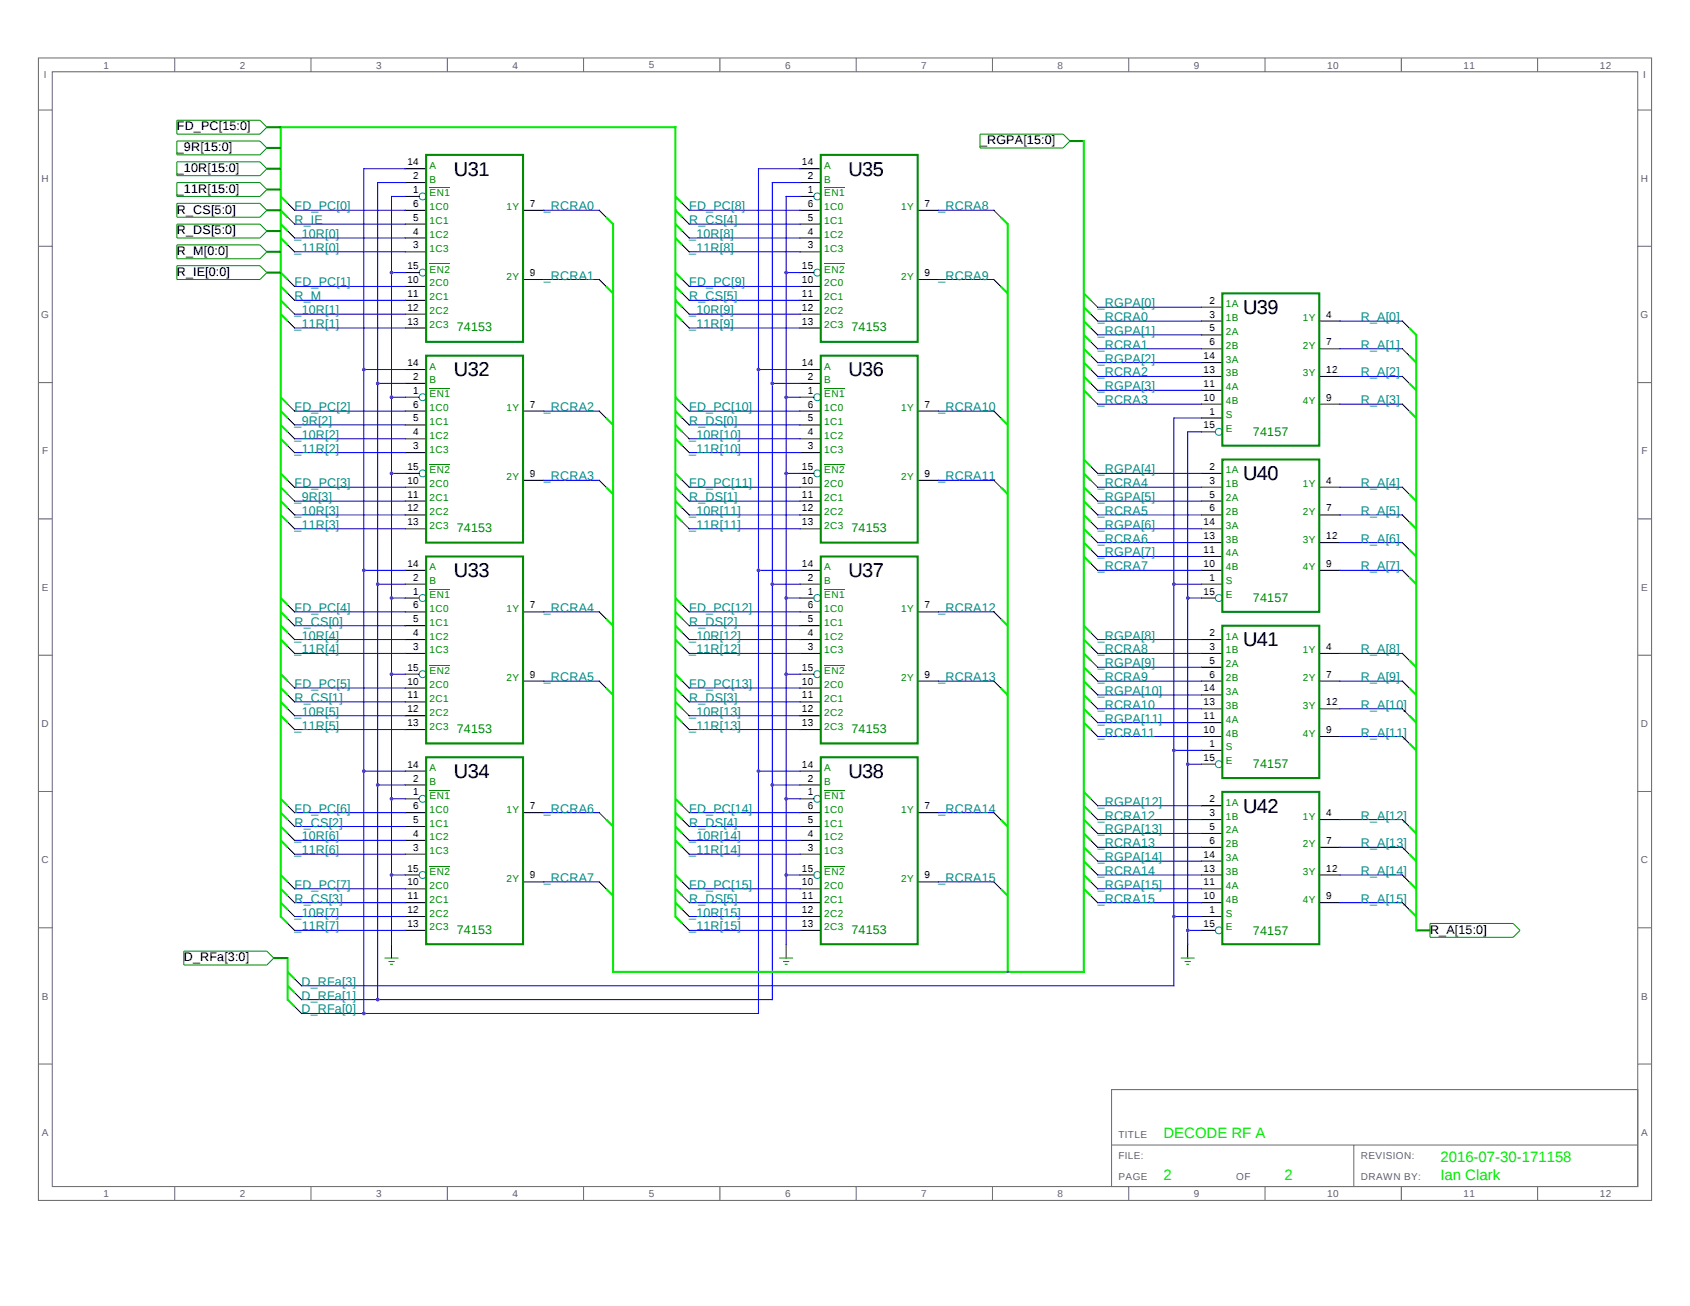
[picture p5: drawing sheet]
<svg xmlns="http://www.w3.org/2000/svg" width="279mm" height="216mm" viewBox="0 0 279 216" stroke-linecap="round" stroke-linejoin="round" font-family="sans-serif">
<g fill="none" stroke="#666" stroke-width=".17">
<path d="M6.3 9.6h266.7v188.8h-266.7zM6.3 18.2h2.3M8.6 11.9h262.2v184.3h-262.2zM28.9 9.6v2.3M51.4 9.6v2.3M74 9.6v2.3M96.5 9.6v2.3M119 9.6v2.3M141.5 9.6v2.3M164.1 9.6v2.3M186.6 9.6v2.3M209.1 9.6v2.3"/>
<path d="M231.7 9.6v2.3M254.2 9.6v2.3M270.8 18.2h2.2M6.3 40.7h2.3M270.8 40.7h2.2M6.3 63.3h2.3M270.8 63.3h2.2M6.3 85.8h2.3M270.8 85.8h2.2M6.3 108.3h2.3M270.8 108.3h2.2M6.3 130.8h2.3"/>
<path d="M270.8 130.8h2.2M6.3 153.4h2.3M270.8 153.4h2.2M6.3 175.9h2.3M270.8 175.9h2.2M28.9 196.2v2.2M51.4 196.2v2.2M74 196.2v2.2M96.5 196.2v2.2M119 196.2v2.2M141.5 196.2v2.2M164.1 196.2v2.2"/>
<path d="M183.8 180.1h87v16.1h-87zM183.8 189.3h87M186.6 196.2v2.2M209.1 196.2v2.2M223.8 189.3v6.9M231.7 196.2v2.2M254.2 196.2v2.2"/>
</g>
<g fill="none" stroke="#008b8b" stroke-width=".17">
<circle cx="69.9" cy="32.5" r=".58"/>
<circle cx="135.1" cy="32.5" r=".58"/>
<circle cx="69.9" cy="45.1" r=".58"/>
<circle cx="135.1" cy="45.1" r=".58"/>
<circle cx="69.9" cy="65.7" r=".58"/>
<circle cx="69.9" cy="78.3" r=".58"/>
<circle cx="135.1" cy="65.7" r=".58"/>
<circle cx="135.1" cy="78.3" r=".58"/>
<circle cx="201.5" cy="71.4" r=".58"/>
<circle cx="69.9" cy="98.9" r=".58"/>
<circle cx="135.1" cy="98.9" r=".58"/>
<circle cx="201.5" cy="98.9" r=".58"/>
<circle cx="69.9" cy="111.5" r=".58"/>
<circle cx="135.1" cy="111.5" r=".58"/>
<circle cx="69.9" cy="132.1" r=".58"/>
<circle cx="135.1" cy="132.1" r=".58"/>
<circle cx="201.5" cy="126.3" r=".58"/>
<circle cx="69.9" cy="144.7" r=".58"/>
<circle cx="135.1" cy="144.7" r=".58"/>
<circle cx="201.5" cy="153.8" r=".58"/>
</g>
<g fill="none" stroke="#000" stroke-width=".17">
<path d="M47.6 38.2l1.1 1.1M47.6 35.9l1.1 1.2M47.6 33.6l1.1 1.2M67 32.5h2.3M67 30.2h3.4M67 39.3h3.4M67 37.1h3.4M67 34.8h3.4M67 27.9h3.4M86.5 34.8h3.4M99.1 34.8l1.1 1.1M112.8 38.2l1.1 1.1"/>
<path d="M112.8 35.9l1.1 1.2M112.8 33.6l1.1 1.2M132.3 32.5h2.2M132.3 30.2h3.4M132.3 39.3h3.4M132.3 37.1h3.4M132.3 34.8h3.4M132.3 27.9h3.4M151.7 34.8h3.5M164.3 34.8l1.2 1.1M47.6 53.1l1.1 1.1M47.6 50.8l1.1 1.1"/>
<path d="M47.6 48.5l1.1 1.1M47.6 46.2l1.1 1.2M47.6 40.5l1.1 1.1M67 41.6h3.4M67 45.1h2.3M67 54.2h3.4M67 51.9h3.4M67 49.6h3.4M67 47.4h3.4M86.5 46.2h3.4M99.1 46.2l1.1 1.2M112.8 53.1l1.1 1.1"/>
<path d="M112.8 50.8l1.1 1.1M112.8 48.5l1.1 1.1M112.8 46.2l1.1 1.2M112.8 40.5l1.1 1.1M132.3 41.6h3.4M132.3 45.1h2.2M132.3 54.2h3.4M132.3 51.9h3.4M132.3 49.6h3.4M132.3 47.4h3.4M151.7 46.2h3.5M164.3 46.2l1.2 1.2"/>
<path d="M180.3 58.8l1.2 1.1M180.3 56.5l1.2 1.2M180.3 54.2l1.2 1.2M180.3 51.9l1.2 1.2M180.3 49.6l1.2 1.2M198.6 50.8h3.5M198.6 53.1h3.5M198.6 55.4h3.5M198.6 57.7h3.5M198.6 59.9h3.5M218.1 53.1h3.4M218.1 57.7h3.4"/>
<path d="M231.8 53.1l1.2 1.1M231.8 57.7l1.2 1.1M47.6 73.7l1.1 1.1M47.6 71.4l1.1 1.1M47.6 69.1l1.1 1.1M47.6 66.8l1.1 1.2M47.6 79.4l1.1 1.1M67 65.7h2.3M67 63.4h3.4M67 74.8h3.4M67 72.5h3.4M67 70.2h3.4"/>
<path d="M67 68h3.4M67 78.3h2.3M67 61.1h3.4M86.5 68h3.4M86.5 79.4h3.4M99.1 68l1.1 1.1M99.1 79.4l1.1 1.1M112.8 73.7l1.1 1.1M112.8 71.4l1.1 1.1M112.8 69.1l1.1 1.1M112.8 66.8l1.1 1.2M112.8 79.4l1.1 1.1"/>
<path d="M132.3 65.7h2.2M132.3 63.4h3.4M132.3 74.8h3.4M132.3 72.5h3.4M132.3 70.2h3.4M132.3 68h3.4M132.3 78.3h2.2M132.3 61.1h3.4M151.7 68h3.5M151.7 79.4h3.5M164.3 68l1.2 1.1M164.3 79.4l1.2 1.1"/>
<path d="M180.3 79.4l1.2 1.1M180.3 77.1l1.2 1.2M180.3 65.7l1.2 1.1M180.3 63.4l1.2 1.1M180.3 61.1l1.2 1.1M198.6 78.3h3.5M198.6 62.2h3.5M198.6 64.5h3.5M198.6 66.8h3.5M198.6 69.1h3.5M198.6 71.4h2.3M218.1 62.2h3.4"/>
<path d="M218.1 66.8h3.4M231.8 62.2l1.2 1.2M231.8 66.8l1.2 1.2M47.6 86.3l1.1 1.1M47.6 84l1.1 1.1M47.6 81.7l1.1 1.1M67 87.4h3.4M67 85.1h3.4M67 82.8h3.4M67 80.5h3.4M67 98.9h2.3M67 96.6h3.4"/>
<path d="M67 94.3h3.4M112.8 81.7l1.1 1.1M112.8 86.3l1.1 1.1M112.8 84l1.1 1.1M132.3 87.4h3.4M132.3 85.1h3.4M132.3 82.8h3.4M132.3 80.5h3.4M132.3 98.9h2.2M132.3 96.6h3.4M132.3 94.3h3.4M180.3 93.1l1.2 1.2"/>
<path d="M180.3 90.8l1.2 1.2M180.3 88.6l1.2 1.1M180.3 86.3l1.2 1.1M180.3 84l1.2 1.1M180.3 81.7l1.2 1.1M198.6 87.4h3.5M198.6 85.1h3.5M198.6 82.8h3.5M198.6 80.5h3.5M198.6 98.9h2.3M198.6 96.6h3.5M198.6 94.3h3.5"/>
<path d="M198.6 89.7h3.5M198.6 92h3.5M218.1 85.1h3.4M218.1 80.5h3.4M218.1 94.3h3.4M218.1 89.7h3.4M231.8 80.5l1.2 1.2M231.8 85.1l1.2 1.2M231.8 89.7l1.2 1.1M231.8 94.3l1.2 1.1M47.6 106.9l1.1 1.1M47.6 104.6l1.1 1.1"/>
<path d="M47.6 102.3l1.1 1.1M47.6 100l1.1 1.2M47.6 119.5l1.1 1.1M47.6 117.2l1.1 1.1M47.6 114.9l1.1 1.1M47.6 112.6l1.1 1.1M67 108h3.4M67 105.7h3.4M67 103.4h3.4M67 101.2h3.4M67 111.5h2.3M67 118.3h3.4"/>
<path d="M67 116h3.4M67 113.7h3.4M86.5 101.2h3.4M86.5 112.6h3.4M99.1 101.2l1.1 1.1M99.1 112.6l1.1 1.1M112.8 114.9l1.1 1.1M112.8 106.9l1.1 1.1M112.8 104.6l1.1 1.1M112.8 102.3l1.1 1.1M112.8 100l1.1 1.2M112.8 119.5l1.1 1.1"/>
<path d="M112.8 117.2l1.1 1.1M112.8 112.6l1.1 1.1M132.3 108h3.4M132.3 105.7h3.4M132.3 103.4h3.4M132.3 101.2h3.4M132.3 111.5h2.2M132.3 118.3h3.4M132.3 116h3.4M132.3 113.7h3.4M151.7 101.2h3.5M151.7 112.6h3.5"/>
<path d="M164.3 101.2l1.2 1.1M164.3 112.6l1.2 1.1M180.3 118.3l1.2 1.2M180.3 116l1.2 1.2M180.3 113.7l1.2 1.2M180.3 111.5l1.2 1.1M180.3 109.2l1.2 1.1M180.3 106.9l1.2 1.1M180.3 104.6l1.2 1.1M198.6 108h3.5M198.6 105.7h3.5M198.6 112.6h3.5"/>
<path d="M198.6 110.3h3.5M198.6 114.9h3.5M198.6 117.2h3.5M198.6 119.5h3.5M218.1 108h3.4M218.1 112.6h3.4M218.1 117.2h3.4M231.8 108l1.2 1.2M231.8 112.6l1.2 1.1M231.8 117.2l1.2 1.1M47.6 137.8l1.1 1.1M47.6 135.5l1.1 1.1"/>
<path d="M47.6 133.2l1.1 1.1M67 120.6h3.4M67 132.1h2.3M67 129.8h3.4M67 138.9h3.4M67 136.6h3.4M67 134.3h3.4M67 127.5h3.4M86.5 134.3h3.4M99.1 134.3l1.1 1.2M112.8 137.8l1.1 1.1M112.8 135.5l1.1 1.1"/>
<path d="M112.8 133.2l1.1 1.1M132.3 120.6h3.4M132.3 132.1h2.2M132.3 129.8h3.4M132.3 138.9h3.4M132.3 136.6h3.4M132.3 134.3h3.4M132.3 127.5h3.4M151.7 134.3h3.5M164.3 134.3l1.2 1.2M180.3 138.9l1.2 1.2M180.3 136.6l1.2 1.2"/>
<path d="M180.3 134.3l1.2 1.2M180.3 132.1l1.2 1.1M180.3 120.6l1.2 1.2M198.6 121.8h3.5M198.6 124h3.5M198.6 126.3h2.3M198.6 133.2h3.5M198.6 135.5h3.5M198.6 137.8h3.5M218.1 121.8h3.4M218.1 135.5h3.4M231.8 121.8l1.2 1.1"/>
<path d="M231.8 135.5l1.2 1.1M47.6 140.1l1.1 1.1M47.6 152.7l1.1 1.1M47.6 150.4l1.1 1.1M47.6 148.1l1.1 1.1M47.6 145.8l1.1 1.1M64.7 156.1v2.3M67 141.2h3.4M67 144.6h2.3M67 153.8h3.4M67 151.5h3.4M67 149.2h3.4"/>
<path d="M67 146.9h3.4M86.5 145.8h3.4M99.1 145.8l1.1 1.1M112.8 140.1l1.1 1.1M112.8 152.7l1.1 1.1M112.8 150.4l1.1 1.1M112.8 148.1l1.1 1.1M112.8 145.8l1.1 1.1M130 156.1v2.3M132.3 141.2h3.4M132.3 144.6h2.2M132.3 153.8h3.4"/>
<path d="M132.3 151.5h3.4M132.3 149.2h3.4M132.3 146.9h3.4M151.7 145.8h3.5M164.3 145.8l1.2 1.1M180.3 148.1l1.2 1.1M180.3 145.8l1.2 1.1M180.3 143.5l1.2 1.1M180.3 141.2l1.2 1.2M196.4 156.1v2.3M198.6 144.6h3.5M198.6 153.8h2.3"/>
<path d="M198.6 151.5h3.5M198.6 149.2h3.5M198.6 146.9h3.5M198.6 140.1h3.5M198.6 142.4h3.5M218.1 144.6h3.4M218.1 149.2h3.4M218.1 140.1h3.4M231.8 140.1l1.2 1.1M231.8 144.6l1.2 1.2M231.8 149.2l1.2 1.2M48.7 166.4l1.1 1.1"/>
<path d="M48.7 164.1l1.1 1.2M48.7 161.8l1.1 1.2"/>
</g>
<g fill="none" stroke="#008b00" stroke-width=".17">
<path d="M29.2 19.9h13.8l1.1 1.1-1.1 1.2h-13.8zM29.2 23.3h13.8l1.1 1.2-1.1 1.1h-13.8zM29.2 26.8h13.8l1.1 1.1-1.1 1.1h-13.8zM29.2 30.2h13.8l1.1 1.1-1.1 1.2h-13.8zM29.2 33.6h13.8l1.1 1.2-1.1 1.1h-13.8zM29.2 37.1h13.8l1.1 1.1-1.1 1.1h-13.8zM71 31h3.5M136.3 31h3.4M162 22.2h13.8l1.1 1.1-1.1 1.2h-13.8zM29.2 40.5h13.8l1.1 1.1-1.1 1.2h-13.8zM29.2 43.9h13.8l1.1 1.2-1.1 1.1h-13.8zM71 43.6h3.5"/>
<path d="M136.3 43.6h3.4M71 64.2h3.5M71 76.8h3.5M136.3 64.2h3.4M136.3 76.8h3.4M71 97.4h3.5M136.3 97.4h3.4M71 110h3.5M136.3 110h3.4M71 130.6h3.5M136.3 130.6h3.4M30.4 157.2h13.7l1.2 1.2-1.2 1.1h-13.7z"/>
<path d="M63.6 158.4h2.3M64.2 159h1M64.5 159.4h.5M71 143.2h3.5M128.8 158.4h2.3M129.5 159h1M129.7 159.4h.5M136.3 143.2h3.4M195.2 158.4h2.3M195.8 159h1.1M196.1 159.4h.5M236.4 152.7h13.8l1.1 1.1-1.1 1.1h-13.8z"/>
</g>
<g fill="none" stroke="#008b00" stroke-width=".34">
<path d="M44.1 21h2.3M44.1 24.5h2.3M44.1 27.9h2.3M44.1 31.3h2.3M44.1 34.8h2.3M44.1 38.2h2.3M70.4 25.6h16.1v30.9h-16.1zM135.7 25.6h16v30.9h-16zM176.9 23.3h2.3M44.1 41.6h2.3M44.1 45.1h2.3M70.4 58.8h16.1v30.9h-16.1z"/>
<path d="M135.7 58.8h16v30.9h-16zM202.1 48.5h16v25.2h-16zM202.1 76h16v25.2h-16zM70.4 92h16.1v30.9h-16.1zM135.7 92h16v30.9h-16zM202.1 103.4h16v25.2h-16zM70.4 125.2h16.1v30.9h-16.1zM135.7 125.2h16v30.9h-16zM202.1 130.9h16v25.2h-16zM45.3 158.4h2.3M234.1 153.8h2.3"/>
</g>
<g fill="none" stroke="#00f" stroke-width=".17">
<path d="M48.7 39.3h18.3M48.7 37.1h18.3M48.7 34.8h18.3M67 32.5h-2.3v123.6M67 30.2h-4.6v135.1M67 27.9h-6.9v139.6M89.9 34.8h9.2M113.9 39.3h18.4M113.9 37.1h18.4M113.9 34.8h18.4M132.3 32.5h-2.3v123.6M132.3 30.2h-4.6v135.1h-77.9"/>
<path d="M132.3 27.9h-6.9v139.6h-75.6M155.2 34.8h9.1M48.7 54.2h18.3M48.7 51.9h18.3M48.7 49.6h18.3M48.7 47.4h18.3M48.7 41.6h18.3M64.7 45.1h2.3M89.9 46.2h9.2M113.9 54.2h18.4M113.9 51.9h18.4M113.9 49.6h18.4"/>
<path d="M113.9 47.4h18.4M113.9 41.6h18.4M130 45.1h2.3M155.2 46.2h9.1M181.5 59.9h17.1M181.5 57.7h17.1M181.5 55.4h17.1M181.5 53.1h17.1M181.5 50.8h17.1M221.5 57.7h10.3M221.5 53.1h10.3M48.7 74.8h18.3"/>
<path d="M48.7 72.5h18.3M48.7 70.2h18.3M48.7 68h18.3M60.1 61.1h6.9M62.4 63.4h4.6M64.7 78.3h2.3M64.7 65.7h2.3M89.9 68h9.2M89.9 79.4h9.2M113.9 74.8h18.4M113.9 72.5h18.4M113.9 70.2h18.4"/>
<path d="M113.9 68h18.4M125.4 61.1h6.9M127.7 63.4h4.6M130 78.3h2.3M130 65.7h2.3M155.2 68h9.1M155.2 79.4h9.1M181.5 78.3h17.1M181.5 66.8h17.1M181.5 64.5h17.1M181.5 62.2h17.1M198.6 71.4h-2.2v84.7"/>
<path d="M198.6 69.1h-4.5v93.9h-144.3M221.5 66.8h10.3M221.5 62.2h10.3M48.7 87.4h18.3M48.7 85.1h18.3M48.7 82.8h18.3M48.7 80.5h18.3M60.1 94.3h6.9M62.4 96.6h4.6M64.7 98.9h2.3M113.9 87.4h18.4M113.9 85.1h18.4"/>
<path d="M113.9 82.8h18.4M113.9 80.5h18.4M125.4 94.3h6.9M127.7 96.6h4.6M130 98.9h2.3M181.5 94.3h17.1M181.5 87.4h17.1M181.5 85.1h17.1M181.5 82.8h17.1M181.5 80.5h17.1M181.5 92h17.1M181.5 89.7h17.1"/>
<path d="M194.1 96.6h4.5M196.4 98.9h2.2M221.5 94.3h10.3M221.5 85.1h10.3M221.5 80.5h10.3M221.5 89.7h10.3M48.7 108h18.3M48.7 105.7h18.3M48.7 103.4h18.3M48.7 101.2h18.3M48.7 118.3h18.3M48.7 116h18.3"/>
<path d="M48.7 113.7h18.3M64.7 111.5h2.3M89.9 101.2h9.2M89.9 112.6h9.2M113.9 108h18.4M113.9 105.7h18.4M113.9 103.4h18.4M113.9 101.2h18.4M113.9 118.3h18.4M113.9 116h18.4M113.9 113.7h18.4M130 111.5h2.3"/>
<path d="M155.2 101.2h9.1M155.2 112.6h9.1M181.5 108h17.1M181.5 105.7h17.1M181.5 112.6h17.1M181.5 119.5h17.1M181.5 117.2h17.1M181.5 114.9h17.1M181.5 110.3h17.1M221.5 108h10.3M221.5 112.6h10.3M221.5 117.2h10.3"/>
<path d="M48.7 120.6h18.3M48.7 138.9h18.3M48.7 136.6h18.3M48.7 134.3h18.3M60.1 127.5h6.9M62.4 129.8h4.6M64.7 132.1h2.3M89.9 134.3h9.2M113.9 120.6h18.4M113.9 138.9h18.4M113.9 136.6h18.4M113.9 134.3h18.4"/>
<path d="M125.4 127.5h6.9M127.7 129.8h4.6M130 132.1h2.3M155.2 134.3h9.1M181.5 137.8h17.1M181.5 135.5h17.1M181.5 133.2h17.1M181.5 121.8h17.1M194.1 124h4.5M196.4 126.3h2.2M221.5 135.5h10.3M221.5 121.8h10.3"/>
<path d="M48.7 141.2h18.3M48.7 153.8h18.3M48.7 151.5h18.3M48.7 149.2h18.3M48.7 146.9h18.3M64.7 144.6h2.3M89.9 145.8h9.2M113.9 141.2h18.4M113.9 153.8h18.4M113.9 151.5h18.4M113.9 149.2h18.4M113.9 146.9h18.4"/>
<path d="M130 144.6h2.3M155.2 145.8h9.1M181.5 144.6h17.1M181.5 149.2h17.1M181.5 146.9h17.1M181.5 142.4h17.1M181.5 140.1h17.1M194.1 151.5h4.5M196.4 153.8h2.2M221.5 144.6h10.3M221.5 149.2h10.3M221.5 140.1h10.3"/>
</g>
<g fill="none" stroke="#0e0" stroke-width=".34">
<path d="M46.4 39.3l1.2 1.2M46.4 37.1l1.2 1.1M46.4 34.8l1.2 1.1M46.4 32.5l1.2 1.1M111.7 39.3l1.1 1.2M111.7 37.1l1.1 1.1M111.7 34.8l1.1 1.1M111.7 32.5l1.1 1.1M165.5 35.9l1.1 1.2v123.6M179.2 23.3v137.4h-77.8v-123.6l-1.2-1.2M46.4 51.9l1.2 1.2M46.4 49.6l1.2 1.2"/>
<path d="M46.4 47.4l1.2 1.1M46.4 45.1l1.2 1.1M100.2 47.4l1.2 1.1M111.7 51.9l1.1 1.2M111.7 49.6l1.1 1.2M111.7 47.4l1.1 1.1M111.7 45.1l1.1 1.1M165.5 47.4l1.1 1.1M179.2 59.9l1.1 1.2M179.2 57.7l1.1 1.1M179.2 55.4l1.1 1.1M179.2 53.1l1.1 1.1"/>
<path d="M179.2 50.8l1.1 1.1M179.2 48.5l1.1 1.1M233 54.2l1.1 1.2v98.4M233 58.8l1.1 1.1M46.4 72.5l1.2 1.2M46.4 70.2l1.2 1.2M46.4 68l1.2 1.1M46.4 65.7l1.2 1.1M46.4 78.3l1.2 1.1M100.2 69.1l1.2 1.1M111.7 72.5l1.1 1.2M111.7 70.2l1.1 1.2"/>
<path d="M111.7 68l1.1 1.1M111.7 65.7l1.1 1.1M111.7 78.3l1.1 1.1M165.5 69.1l1.1 1.1M179.2 78.3l1.1 1.1M179.2 76l1.1 1.1M179.2 64.5l1.1 1.2M179.2 62.2l1.1 1.2M233 63.4l1.1 1.1M233 68l1.1 1.1M46.4 85.1l1.2 1.2M46.4 82.8l1.2 1.2"/>
<path d="M46.4 80.5l1.2 1.2M46.4 98.9l1.2 1.1M100.2 80.5l1.2 1.2M111.7 85.1l1.1 1.2M111.7 82.8l1.1 1.2M111.7 80.5l1.1 1.2M111.7 98.9l1.1 1.1M165.5 80.5l1.1 1.2M179.2 92l1.1 1.1M179.2 89.7l1.1 1.1M179.2 87.4l1.1 1.2M179.2 85.1l1.1 1.2"/>
<path d="M179.2 82.8l1.1 1.2M179.2 80.5l1.1 1.2M233 81.7l1.1 1.1M233 86.3l1.1 1.1M233 90.8l1.1 1.2M233 95.4l1.1 1.2M46.4 105.7l1.2 1.2M46.4 103.4l1.2 1.2M46.4 101.2l1.2 1.1M46.4 118.3l1.2 1.2M46.4 116l1.2 1.2M46.4 113.7l1.2 1.2"/>
<path d="M46.4 111.5l1.2 1.1M100.2 102.3l1.2 1.1M100.2 113.7l1.2 1.2M111.7 105.7l1.1 1.2M111.7 103.4l1.1 1.2M111.7 101.2l1.1 1.1M111.7 118.3l1.1 1.2M111.7 116l1.1 1.2M111.7 113.7l1.1 1.2M111.7 111.5l1.1 1.1M165.5 102.3l1.1 1.1M165.5 113.7l1.1 1.2"/>
<path d="M179.2 119.5l1.1 1.1M179.2 117.2l1.1 1.1M179.2 114.9l1.1 1.1M179.2 112.6l1.1 1.1M179.2 110.3l1.1 1.2M179.2 108l1.1 1.2M179.2 105.7l1.1 1.2M179.2 103.4l1.1 1.2M233 109.2l1.1 1.1M233 113.7l1.1 1.2M233 118.3l1.1 1.2M46.4 138.9l1.2 1.2"/>
<path d="M46.4 136.6l1.2 1.2M46.4 134.3l1.2 1.2M46.4 132.1l1.2 1.1M100.2 135.5l1.2 1.1M111.7 138.9l1.1 1.2M111.7 136.6l1.1 1.2M111.7 134.3l1.1 1.2M111.7 132.1l1.1 1.1M165.5 135.5l1.1 1.1M179.2 137.8l1.1 1.1M179.2 135.5l1.1 1.1M179.2 133.2l1.1 1.1"/>
<path d="M179.2 130.9l1.1 1.2M233 122.9l1.1 1.1M233 136.6l1.1 1.2M46.4 149.2l1.2 1.2M46.4 146.9l1.2 1.2M46.4 144.6l1.2 1.2M47.6 152.7l-1.2-1.2v-130.5h65.3v130.5l1.1 1.2M47.6 158.4v6.9l1.1 1.1M100.2 146.9l1.2 1.2M111.7 149.2l1.1 1.2M111.7 146.9l1.1 1.2M111.7 144.6l1.1 1.2"/>
<path d="M165.5 146.9l1.1 1.2M179.2 146.9l1.1 1.2M179.2 144.6l1.1 1.2M179.2 142.4l1.1 1.1M179.2 140.1l1.1 1.1M233 141.2l1.1 1.2M233 145.8l1.1 1.1M233 150.4l1.1 1.1M47.6 163l1.1 1.1M47.6 160.7l1.1 1.1"/>
</g>
<g fill="#a020f0">
<path d="M64.5 144.4h.4l.1 .2-.1 .3h-.4l-.1-.3z"/>
<path d="M64.5 131.8h.4l.1 .3-.1 .2h-.4l-.1-.2z"/>
<path d="M64.5 111.2h.4l.1 .3-.1 .2h-.4l-.1-.2z"/>
<path d="M64.5 98.6h.4l.1 .3-.1 .2h-.4l-.1-.2z"/>
<path d="M64.5 78h.4l.1 .3-.1 .2h-.4l-.1-.2z"/>
<path d="M64.5 65.5h.4l.1 .2-.1 .2h-.4l-.1-.2z"/>
<path d="M64.5 44.8h.4l.1 .3-.1 .2h-.4l-.1-.2z"/>
<path d="M62.2 129.6h.4l.1 .2-.1 .2h-.4v-.2z"/>
<path d="M62.2 96.4h.4l.1 .2-.1 .2h-.4v-.2z"/>
<path d="M62.2 63.2h.4l.1 .2-.1 .2h-.4v-.2z"/>
<path d="M62.2 165h.4l.1 .3-.1 .2h-.4v-.2z"/>
<path d="M60 127.3h.3l.1 .2-.1 .2h-.3l-.1-.2z"/>
<path d="M60 94.1h.3l.1 .2-.1 .2h-.3l-.1-.2z"/>
<path d="M60 60.9h.3l.1 .2-.1 .2h-.3l-.1-.2z"/>
<path d="M60 167.3h.3l.1 .2-.1 .3h-.3l-.1-.3z"/>
<path d="M129.8 144.4h.4l.1 .2-.1 .3h-.4l-.1-.3z"/>
<path d="M129.8 131.8h.4l.1 .3-.1 .2h-.4l-.1-.2z"/>
<path d="M129.8 111.2h.4l.1 .3-.1 .2h-.4l-.1-.2z"/>
<path d="M129.8 98.6h.4l.1 .3-.1 .2h-.4l-.1-.2z"/>
<path d="M129.8 78h.4l.1 .3-.1 .2h-.4l-.1-.2z"/>
<path d="M129.8 65.5h.4l.1 .2-.1 .2h-.4l-.1-.2z"/>
<path d="M129.8 44.8h.4l.1 .3-.1 .2h-.4l-.1-.2z"/>
<path d="M127.5 129.6h.4l.1 .2-.1 .2h-.4l-.1-.2z"/>
<path d="M127.5 96.4h.4l.1 .2-.1 .2h-.4l-.1-.2z"/>
<path d="M127.5 63.2h.4l.1 .2-.1 .2h-.4l-.1-.2z"/>
<path d="M125.2 127.3h.4l.1 .2-.1 .2h-.4l-.1-.2z"/>
<path d="M125.2 94.1h.4l.1 .2-.1 .2h-.4l-.1-.2z"/>
<path d="M125.2 60.9h.4l.1 .2-.1 .2h-.4l-.1-.2z"/>
<path d="M166.5 160.5h.2l.1 .2-.1 .1h-.2l-.1-.1z"/>
<path d="M196.2 153.6h.4v.2v.2h-.4l-.1-.2z"/>
<path d="M196.2 126.1h.4v.2v.2h-.4l-.1-.2z"/>
<path d="M196.2 98.6h.4v.3v.2h-.4l-.1-.2z"/>
<path d="M193.9 151.3h.4l.1 .2-.1 .2h-.4l-.1-.2z"/>
<path d="M193.9 123.8h.4l.1 .2-.1 .3h-.4l-.1-.3z"/>
<path d="M193.9 96.4h.4l.1 .2-.1 .2h-.4l-.1-.2z"/>
</g>
<g font-size="3.3">
<text x="75" y="29">U31</text>
<text x="140.3" y="29">U35</text>
<text x="205.5" y="51.9">U39</text>
<text x="75" y="62.2">U32</text>
<text x="140.3" y="62.2">U36</text>
<text x="205.5" y="79.4">U40</text>
<text x="75" y="95.4">U33</text>
<text x="140.3" y="95.4">U37</text>
<text x="205.5" y="106.9">U41</text>
<text x="75" y="128.6">U34</text>
<text x="140.3" y="128.6">U38</text>
<text x="205.5" y="134.3">U42</text>
</g>
<g font-size="2.5" fill="#0e0">
<text x="192.4" y="188.1">DECODE RF A</text>
<text x="192.4" y="195">2</text>
<text x="212.4" y="195">2</text>
<text x="238.1" y="192.2">2016-07-30-171158</text>
<text x="238.1" y="195">Ian Clark</text>
</g>
<g font-size="2.1">
<text x="29.2" y="21.6">FD_PC[15:0]</text>
<text x="162" y="23.9">_RGPA[15:0]</text>
<text x="29.2" y="25">_9R[15:0]</text>
<text x="29.2" y="28.4">_10R[15:0]</text>
<text x="29.2" y="31.9">_11R[15:0]</text>
<text x="29.2" y="35.3">R_CS[5:0]</text>
<text x="29.2" y="38.7">R_DS[5:0]</text>
<text x="29.2" y="42.2">R_M[0:0]</text>
<text x="29.2" y="45.6">R_IE[0:0]</text>
<text x="236.4" y="154.3">R_A[15:0]</text>
<text x="30.4" y="158.9">D_RFa[3:0]</text>
</g>
<g font-size="2.1" fill="#008b8b">
<text x="48.7" y="34.8">FD_PC[0]</text>
<text x="89.9" y="34.8">_RCRA0</text>
<text x="113.9" y="34.8">FD_PC[8]</text>
<text x="155.2" y="34.8">_RCRA8</text>
<text x="48.7" y="41.6">_11R[0]</text>
<text x="48.7" y="39.3">_10R[0]</text>
<text x="48.7" y="37.1">R_IE</text>
<text x="113.9" y="41.6">_11R[8]</text>
<text x="113.9" y="39.3">_10R[8]</text>
<text x="113.9" y="37.1">R_CS[4]</text>
<text x="48.7" y="47.4">FD_PC[1]</text>
<text x="89.9" y="46.2">_RCRA1</text>
<text x="113.9" y="47.4">FD_PC[9]</text>
<text x="155.2" y="46.2">_RCRA9</text>
<text x="48.7" y="51.9">_10R[1]</text>
<text x="48.7" y="49.6">R_M</text>
<text x="113.9" y="51.9">_10R[9]</text>
<text x="113.9" y="49.6">R_CS[5]</text>
<text x="181.5" y="53.1">_RCRA0</text>
<text x="181.5" y="50.8">_RGPA[0]</text>
<text x="225" y="53.1">R_A[0]</text>
<text x="48.7" y="54.2">_11R[1]</text>
<text x="113.9" y="54.2">_11R[9]</text>
<text x="181.5" y="59.9">_RGPA[2]</text>
<text x="181.5" y="57.7">_RCRA1</text>
<text x="181.5" y="55.4">_RGPA[1]</text>
<text x="225" y="57.7">R_A[1]</text>
<text x="181.5" y="64.5">_RGPA[3]</text>
<text x="181.5" y="62.2">_RCRA2</text>
<text x="225" y="62.2">R_A[2]</text>
<text x="48.7" y="70.2">_9R[2]</text>
<text x="48.7" y="68">FD_PC[2]</text>
<text x="89.9" y="68">_RCRA2</text>
<text x="113.9" y="70.2">R_DS[0]</text>
<text x="113.9" y="68">FD_PC[10]</text>
<text x="155.2" y="68">_RCRA10</text>
<text x="181.5" y="66.8">_RCRA3</text>
<text x="225" y="66.8">R_A[3]</text>
<text x="48.7" y="74.8">_11R[2]</text>
<text x="48.7" y="72.5">_10R[2]</text>
<text x="113.9" y="74.8">_11R[10]</text>
<text x="113.9" y="72.5">_10R[10]</text>
<text x="48.7" y="82.8">_9R[3]</text>
<text x="48.7" y="80.5">FD_PC[3]</text>
<text x="89.9" y="79.4">_RCRA3</text>
<text x="113.9" y="82.8">R_DS[1]</text>
<text x="113.9" y="80.5">FD_PC[11]</text>
<text x="155.2" y="79.4">_RCRA11</text>
<text x="181.5" y="82.8">_RGPA[5]</text>
<text x="181.5" y="80.5">_RCRA4</text>
<text x="181.5" y="78.3">_RGPA[4]</text>
<text x="225" y="80.5">R_A[4]</text>
<text x="48.7" y="87.4">_11R[3]</text>
<text x="48.7" y="85.1">_10R[3]</text>
<text x="113.9" y="87.4">_11R[11]</text>
<text x="113.9" y="85.1">_10R[11]</text>
<text x="181.5" y="89.7">_RCRA6</text>
<text x="181.5" y="87.4">_RGPA[6]</text>
<text x="181.5" y="85.1">_RCRA5</text>
<text x="225" y="85.1">R_A[5]</text>
<text x="225" y="89.7">R_A[6]</text>
<text x="181.5" y="94.3">_RCRA7</text>
<text x="181.5" y="92">_RGPA[7]</text>
<text x="225" y="94.3">R_A[7]</text>
<text x="48.7" y="101.2">FD_PC[4]</text>
<text x="89.9" y="101.2">_RCRA4</text>
<text x="113.9" y="101.2">FD_PC[12]</text>
<text x="155.2" y="101.2">_RCRA12</text>
<text x="48.7" y="105.7">_10R[4]</text>
<text x="48.7" y="103.4">R_CS[0]</text>
<text x="113.9" y="105.7">_10R[12]</text>
<text x="113.9" y="103.4">R_DS[2]</text>
<text x="181.5" y="105.7">_RGPA[8]</text>
<text x="48.7" y="108">_11R[4]</text>
<text x="48.7" y="113.7">FD_PC[5]</text>
<text x="89.9" y="112.6">_RCRA5</text>
<text x="113.9" y="108">_11R[12]</text>
<text x="113.9" y="113.7">FD_PC[13]</text>
<text x="155.2" y="112.6">_RCRA13</text>
<text x="181.5" y="112.6">_RCRA9</text>
<text x="181.5" y="110.3">_RGPA[9]</text>
<text x="181.5" y="108">_RCRA8</text>
<text x="225" y="108">R_A[8]</text>
<text x="225" y="112.6">R_A[9]</text>
<text x="48.7" y="118.3">_10R[5]</text>
<text x="48.7" y="116">R_CS[1]</text>
<text x="113.9" y="118.3">_10R[13]</text>
<text x="113.9" y="116">R_DS[3]</text>
<text x="181.5" y="119.5">_RGPA[11]</text>
<text x="181.5" y="117.2">_RCRA10</text>
<text x="181.5" y="114.9">_RGPA[10]</text>
<text x="225" y="117.2">R_A[10]</text>
<text x="48.7" y="120.6">_11R[5]</text>
<text x="113.9" y="120.6">_11R[13]</text>
<text x="181.5" y="121.8">_RCRA11</text>
<text x="225" y="121.8">R_A[11]</text>
<text x="48.7" y="136.6">R_CS[2]</text>
<text x="48.7" y="134.3">FD_PC[6]</text>
<text x="89.9" y="134.3">_RCRA6</text>
<text x="113.9" y="136.6">R_DS[4]</text>
<text x="113.9" y="134.3">FD_PC[14]</text>
<text x="155.2" y="134.3">_RCRA14</text>
<text x="181.5" y="137.8">_RGPA[13]</text>
<text x="181.5" y="135.5">_RCRA12</text>
<text x="181.5" y="133.2">_RGPA[12]</text>
<text x="225" y="135.5">R_A[12]</text>
<text x="48.7" y="141.2">_11R[6]</text>
<text x="48.7" y="138.9">_10R[6]</text>
<text x="113.9" y="141.2">_11R[14]</text>
<text x="113.9" y="138.9">_10R[14]</text>
<text x="181.5" y="142.4">_RGPA[14]</text>
<text x="181.5" y="140.1">_RCRA13</text>
<text x="225" y="140.1">R_A[13]</text>
<text x="48.7" y="149.2">R_CS[3]</text>
<text x="48.7" y="146.9">FD_PC[7]</text>
<text x="89.9" y="145.8">_RCRA7</text>
<text x="113.9" y="149.2">R_DS[5]</text>
<text x="113.9" y="146.9">FD_PC[15]</text>
<text x="155.2" y="145.8">_RCRA15</text>
<text x="181.5" y="149.2">_RCRA15</text>
<text x="181.5" y="146.9">_RGPA[15]</text>
<text x="181.5" y="144.6">_RCRA14</text>
<text x="225" y="144.6">R_A[14]</text>
<text x="225" y="149.2">R_A[15]</text>
<text x="48.7" y="153.8">_11R[7]</text>
<text x="48.7" y="151.5">_10R[7]</text>
<text x="113.9" y="153.8">_11R[15]</text>
<text x="113.9" y="151.5">_10R[15]</text>
<text x="49.8" y="165.3">D_RFa[1]</text>
<text x="49.8" y="167.5">D_RFa[0]</text>
<text x="49.8" y="163">D_RFa[3]</text>
</g>
<g font-size="2.1" fill="#008b00">
<text x="75.5" y="54.8">74153</text>
<text x="140.8" y="54.8">74153</text>
<text x="207.2" y="72.1">74157</text>
<text x="75.5" y="88">74153</text>
<text x="140.8" y="88">74153</text>
<text x="207.2" y="99.5">74157</text>
<text x="75.5" y="121.2">74153</text>
<text x="140.8" y="121.2">74153</text>
<text x="207.2" y="127">74157</text>
<text x="75.5" y="154.4">74153</text>
<text x="140.8" y="154.4">74153</text>
<text x="207.2" y="154.5">74157</text>
</g>
<g font-size="1.7" fill="#666">
<text x="17.1" y="11.3">1</text>
<text x="39.7" y="11.3">2</text>
<text x="62.2" y="11.3">3</text>
<text x="84.7" y="11.3">4</text>
<text x="107.3" y="11.3">5</text>
<text x="129.8" y="11.3">6</text>
<text x="152.3" y="11.3">7</text>
<text x="174.9" y="11.3">8</text>
<text x="197.4" y="11.3">9</text>
<text x="219.4" y="11.3">10</text>
<text x="242" y="11.3">11</text>
<text x="264.5" y="11.3">12</text>
<text x="7.2" y="12.9">I</text>
<text x="271.7" y="12.9">I</text>
<text x="6.9" y="30.1">H</text>
<text x="271.3" y="30.1">H</text>
<text x="6.8" y="52.6">G</text>
<text x="271.2" y="52.6">G</text>
<text x="7" y="75.1">F</text>
<text x="271.4" y="75.1">F</text>
<text x="6.9" y="97.7">E</text>
<text x="271.3" y="97.7">E</text>
<text x="6.9" y="120.2">D</text>
<text x="271.3" y="120.2">D</text>
<text x="6.9" y="142.7">C</text>
<text x="271.3" y="142.7">C</text>
<text x="6.9" y="165.3">B</text>
<text x="271.3" y="165.3">B</text>
<text x="6.9" y="187.8">A</text>
<text x="184.9" y="191.6">FILE:</text>
<text x="184.9" y="188.1">TITLE</text>
<text x="225" y="191.6">REVISION:</text>
<text x="271.3" y="187.8">A</text>
<text x="17.1" y="197.9">1</text>
<text x="39.7" y="197.9">2</text>
<text x="62.2" y="197.9">3</text>
<text x="84.7" y="197.9">4</text>
<text x="107.3" y="197.9">5</text>
<text x="129.8" y="197.9">6</text>
<text x="152.3" y="197.9">7</text>
<text x="174.9" y="197.9">8</text>
<text x="184.9" y="195">PAGE</text>
<text x="197.4" y="197.9">9</text>
<text x="204.4" y="195">OF</text>
<text x="219.4" y="197.9">10</text>
<text x="225" y="195">DRAWN BY:</text>
<text x="242" y="197.9">11</text>
<text x="264.5" y="197.9">12</text>
</g>
<g font-size="1.7">
<text x="67.3" y="27.3">14</text>
<text x="68.3" y="29.6">2</text>
<text x="132.6" y="27.3">14</text>
<text x="133.6" y="29.6">2</text>
<text x="68.3" y="31.9">1</text>
<text x="68.3" y="34.2">6</text>
<text x="87.6" y="34.2">7</text>
<text x="133.6" y="31.9">1</text>
<text x="133.6" y="34.2">6</text>
<text x="152.9" y="34.2">7</text>
<text x="68.3" y="41.1">3</text>
<text x="68.3" y="38.8">4</text>
<text x="68.3" y="36.5">5</text>
<text x="133.6" y="41.1">3</text>
<text x="133.6" y="38.8">4</text>
<text x="133.6" y="36.5">5</text>
<text x="67.3" y="44.5">15</text>
<text x="67.3" y="46.8">10</text>
<text x="87.6" y="45.6">9</text>
<text x="132.6" y="44.5">15</text>
<text x="132.6" y="46.8">10</text>
<text x="152.9" y="45.6">9</text>
<text x="67.3" y="53.6">13</text>
<text x="67.3" y="51.4">12</text>
<text x="67.3" y="49.1">11</text>
<text x="132.6" y="53.6">13</text>
<text x="132.6" y="51.4">12</text>
<text x="132.6" y="49.1">11</text>
<text x="200" y="50.2">2</text>
<text x="200" y="52.5">3</text>
<text x="219.3" y="52.5">4</text>
<text x="199" y="59.4">14</text>
<text x="200" y="54.8">5</text>
<text x="200" y="57.1">6</text>
<text x="219.3" y="57.1">7</text>
<text x="67.3" y="60.5">14</text>
<text x="68.3" y="65.1">1</text>
<text x="68.3" y="62.8">2</text>
<text x="132.6" y="60.5">14</text>
<text x="133.6" y="65.1">1</text>
<text x="133.6" y="62.8">2</text>
<text x="199" y="61.7">13</text>
<text x="199" y="63.9">11</text>
<text x="219.3" y="61.7">12</text>
<text x="68.3" y="72">4</text>
<text x="68.3" y="69.7">5</text>
<text x="68.3" y="67.4">6</text>
<text x="87.6" y="67.4">7</text>
<text x="133.6" y="72">4</text>
<text x="133.6" y="69.7">5</text>
<text x="133.6" y="67.4">6</text>
<text x="152.9" y="67.4">7</text>
<text x="199" y="66.2">10</text>
<text x="199" y="70.8">15</text>
<text x="200" y="68.5">1</text>
<text x="219.3" y="66.2">9</text>
<text x="67.3" y="77.7">15</text>
<text x="68.3" y="74.3">3</text>
<text x="132.6" y="77.7">15</text>
<text x="133.6" y="74.3">3</text>
<text x="200" y="77.7">2</text>
<text x="67.3" y="82.3">11</text>
<text x="67.3" y="80">10</text>
<text x="87.6" y="78.8">9</text>
<text x="132.6" y="82.3">11</text>
<text x="132.6" y="80">10</text>
<text x="152.9" y="78.8">9</text>
<text x="200" y="80">3</text>
<text x="200" y="82.3">5</text>
<text x="219.3" y="80">4</text>
<text x="67.3" y="86.8">13</text>
<text x="67.3" y="84.6">12</text>
<text x="132.6" y="86.8">13</text>
<text x="132.6" y="84.6">12</text>
<text x="199" y="86.8">14</text>
<text x="199" y="89.1">13</text>
<text x="200" y="84.6">6</text>
<text x="219.3" y="84.6">7</text>
<text x="219.3" y="89.1">12</text>
<text x="67.3" y="93.7">14</text>
<text x="68.3" y="96">2</text>
<text x="132.6" y="93.7">14</text>
<text x="133.6" y="96">2</text>
<text x="199" y="91.4">11</text>
<text x="199" y="93.7">10</text>
<text x="200" y="96">1</text>
<text x="219.3" y="93.7">9</text>
<text x="68.3" y="98.3">1</text>
<text x="68.3" y="100.6">6</text>
<text x="87.6" y="100.6">7</text>
<text x="133.6" y="98.3">1</text>
<text x="133.6" y="100.6">6</text>
<text x="152.9" y="100.6">7</text>
<text x="199" y="98.3">15</text>
<text x="68.3" y="107.4">3</text>
<text x="68.3" y="105.2">4</text>
<text x="68.3" y="102.9">5</text>
<text x="133.6" y="107.4">3</text>
<text x="133.6" y="105.2">4</text>
<text x="133.6" y="102.9">5</text>
<text x="200" y="105.2">2</text>
<text x="200" y="107.4">3</text>
<text x="219.3" y="107.4">4</text>
<text x="67.3" y="110.9">15</text>
<text x="67.3" y="113.2">10</text>
<text x="87.6" y="112">9</text>
<text x="132.6" y="110.9">15</text>
<text x="132.6" y="113.2">10</text>
<text x="152.9" y="112">9</text>
<text x="200" y="109.7">5</text>
<text x="200" y="112">6</text>
<text x="219.3" y="112">7</text>
<text x="67.3" y="117.7">12</text>
<text x="67.3" y="115.5">11</text>
<text x="132.6" y="117.7">12</text>
<text x="132.6" y="115.5">11</text>
<text x="199" y="114.3">14</text>
<text x="199" y="116.6">13</text>
<text x="199" y="118.9">11</text>
<text x="219.3" y="116.6">12</text>
<text x="67.3" y="120">13</text>
<text x="132.6" y="120">13</text>
<text x="199" y="121.2">10</text>
<text x="199" y="125.8">15</text>
<text x="200" y="123.5">1</text>
<text x="219.3" y="121.2">9</text>
<text x="67.3" y="126.9">14</text>
<text x="68.3" y="131.5">1</text>
<text x="68.3" y="129.2">2</text>
<text x="132.6" y="126.9">14</text>
<text x="133.6" y="131.5">1</text>
<text x="133.6" y="129.2">2</text>
<text x="68.3" y="136.1">5</text>
<text x="68.3" y="133.8">6</text>
<text x="87.6" y="133.8">7</text>
<text x="133.6" y="136.1">5</text>
<text x="133.6" y="133.8">6</text>
<text x="152.9" y="133.8">7</text>
<text x="200" y="132.6">2</text>
<text x="200" y="134.9">3</text>
<text x="200" y="137.2">5</text>
<text x="219.3" y="134.9">4</text>
<text x="68.3" y="140.6">3</text>
<text x="68.3" y="138.4">4</text>
<text x="133.6" y="140.6">3</text>
<text x="133.6" y="138.4">4</text>
<text x="199" y="141.8">14</text>
<text x="200" y="139.5">6</text>
<text x="219.3" y="139.5">7</text>
<text x="67.3" y="144.1">15</text>
<text x="67.3" y="148.7">11</text>
<text x="67.3" y="146.4">10</text>
<text x="87.6" y="145.2">9</text>
<text x="132.6" y="144.1">15</text>
<text x="132.6" y="148.7">11</text>
<text x="132.6" y="146.4">10</text>
<text x="152.9" y="145.2">9</text>
<text x="199" y="144.1">13</text>
<text x="199" y="146.4">11</text>
<text x="199" y="148.7">10</text>
<text x="219.3" y="144.1">12</text>
<text x="219.3" y="148.7">9</text>
<text x="67.3" y="153.2">13</text>
<text x="67.3" y="150.9">12</text>
<text x="132.6" y="153.2">13</text>
<text x="132.6" y="150.9">12</text>
<text x="199" y="153.2">15</text>
<text x="200" y="150.9">1</text>
</g>
<g font-size="1.7" fill="#008b00">
<text x="71" y="27.9">A</text>
<text x="136.3" y="27.9">A</text>
<text x="71" y="32.5">EN1</text>
<text x="71" y="30.2">B</text>
<text x="71" y="34.8">1C0</text>
<text x="83.7" y="34.8">1Y</text>
<text x="136.3" y="32.5">EN1</text>
<text x="136.3" y="30.2">B</text>
<text x="136.3" y="34.8">1C0</text>
<text x="149" y="34.8">1Y</text>
<text x="71" y="41.6">1C3</text>
<text x="71" y="39.3">1C2</text>
<text x="71" y="37.1">1C1</text>
<text x="136.3" y="41.6">1C3</text>
<text x="136.3" y="39.3">1C2</text>
<text x="136.3" y="37.1">1C1</text>
<text x="71" y="45.1">EN2</text>
<text x="71" y="47.4">2C0</text>
<text x="83.7" y="46.2">2Y</text>
<text x="136.3" y="45.1">EN2</text>
<text x="136.3" y="47.4">2C0</text>
<text x="149" y="46.2">2Y</text>
<text x="71" y="51.9">2C2</text>
<text x="71" y="49.6">2C1</text>
<text x="136.3" y="51.9">2C2</text>
<text x="136.3" y="49.6">2C1</text>
<text x="202.7" y="50.8">1A</text>
<text x="202.7" y="53.1">1B</text>
<text x="215.4" y="53.1">1Y</text>
<text x="71" y="54.2">2C3</text>
<text x="136.3" y="54.2">2C3</text>
<text x="202.7" y="55.4">2A</text>
<text x="202.7" y="57.7">2B</text>
<text x="202.7" y="59.9">3A</text>
<text x="215.4" y="57.7">2Y</text>
<text x="71" y="65.7">EN1</text>
<text x="71" y="63.4">B</text>
<text x="71" y="61.1">A</text>
<text x="136.3" y="65.7">EN1</text>
<text x="136.3" y="63.4">B</text>
<text x="136.3" y="61.1">A</text>
<text x="202.7" y="62.2">3B</text>
<text x="202.7" y="64.5">4A</text>
<text x="215.4" y="62.2">3Y</text>
<text x="71" y="70.2">1C1</text>
<text x="71" y="68">1C0</text>
<text x="83.7" y="68">1Y</text>
<text x="136.3" y="70.2">1C1</text>
<text x="136.3" y="68">1C0</text>
<text x="149" y="68">1Y</text>
<text x="202.7" y="66.8">4B</text>
<text x="202.7" y="69.1">S</text>
<text x="202.7" y="71.4">E</text>
<text x="215.4" y="66.8">4Y</text>
<text x="71" y="74.8">1C3</text>
<text x="71" y="72.5">1C2</text>
<text x="136.3" y="74.8">1C3</text>
<text x="136.3" y="72.5">1C2</text>
<text x="71" y="78.3">EN2</text>
<text x="71" y="82.8">2C1</text>
<text x="71" y="80.5">2C0</text>
<text x="83.7" y="79.4">2Y</text>
<text x="136.3" y="78.3">EN2</text>
<text x="136.3" y="82.8">2C1</text>
<text x="136.3" y="80.5">2C0</text>
<text x="149" y="79.4">2Y</text>
<text x="202.7" y="78.3">1A</text>
<text x="202.7" y="80.5">1B</text>
<text x="202.7" y="82.8">2A</text>
<text x="215.4" y="80.5">1Y</text>
<text x="71" y="87.4">2C3</text>
<text x="71" y="85.1">2C2</text>
<text x="136.3" y="87.4">2C3</text>
<text x="136.3" y="85.1">2C2</text>
<text x="202.7" y="85.1">2B</text>
<text x="202.7" y="87.4">3A</text>
<text x="202.7" y="89.7">3B</text>
<text x="215.4" y="85.1">2Y</text>
<text x="215.4" y="89.7">3Y</text>
<text x="71" y="94.3">A</text>
<text x="136.3" y="94.3">A</text>
<text x="202.7" y="92">4A</text>
<text x="202.7" y="94.3">4B</text>
<text x="215.4" y="94.3">4Y</text>
<text x="71" y="98.9">EN1</text>
<text x="71" y="96.6">B</text>
<text x="71" y="101.2">1C0</text>
<text x="83.7" y="101.2">1Y</text>
<text x="136.3" y="98.9">EN1</text>
<text x="136.3" y="96.6">B</text>
<text x="136.3" y="101.2">1C0</text>
<text x="149" y="101.2">1Y</text>
<text x="202.7" y="96.6">S</text>
<text x="202.7" y="98.9">E</text>
<text x="71" y="105.7">1C2</text>
<text x="71" y="103.4">1C1</text>
<text x="136.3" y="105.7">1C2</text>
<text x="136.3" y="103.4">1C1</text>
<text x="202.7" y="105.7">1A</text>
<text x="71" y="108">1C3</text>
<text x="71" y="111.5">EN2</text>
<text x="71" y="113.7">2C0</text>
<text x="83.7" y="112.6">2Y</text>
<text x="136.3" y="108">1C3</text>
<text x="136.3" y="111.5">EN2</text>
<text x="136.3" y="113.7">2C0</text>
<text x="149" y="112.6">2Y</text>
<text x="202.7" y="108">1B</text>
<text x="202.7" y="110.3">2A</text>
<text x="202.7" y="112.6">2B</text>
<text x="215.4" y="108">1Y</text>
<text x="215.4" y="112.6">2Y</text>
<text x="71" y="118.3">2C2</text>
<text x="71" y="116">2C1</text>
<text x="136.3" y="118.3">2C2</text>
<text x="136.3" y="116">2C1</text>
<text x="202.7" y="114.9">3A</text>
<text x="202.7" y="117.2">3B</text>
<text x="202.7" y="119.5">4A</text>
<text x="215.4" y="117.2">3Y</text>
<text x="71" y="120.6">2C3</text>
<text x="136.3" y="120.6">2C3</text>
<text x="202.7" y="121.8">4B</text>
<text x="202.7" y="124">S</text>
<text x="215.4" y="121.8">4Y</text>
<text x="71" y="129.8">B</text>
<text x="71" y="127.5">A</text>
<text x="136.3" y="129.8">B</text>
<text x="136.3" y="127.5">A</text>
<text x="202.7" y="126.3">E</text>
<text x="71" y="132.1">EN1</text>
<text x="71" y="136.6">1C1</text>
<text x="71" y="134.3">1C0</text>
<text x="83.7" y="134.3">1Y</text>
<text x="136.3" y="132.1">EN1</text>
<text x="136.3" y="136.6">1C1</text>
<text x="136.3" y="134.3">1C0</text>
<text x="149" y="134.3">1Y</text>
<text x="202.7" y="133.2">1A</text>
<text x="202.7" y="135.5">1B</text>
<text x="202.7" y="137.8">2A</text>
<text x="215.4" y="135.5">1Y</text>
<text x="71" y="141.2">1C3</text>
<text x="71" y="138.9">1C2</text>
<text x="136.3" y="141.2">1C3</text>
<text x="136.3" y="138.9">1C2</text>
<text x="202.7" y="140.1">2B</text>
<text x="202.7" y="142.4">3A</text>
<text x="215.4" y="140.1">2Y</text>
<text x="71" y="144.6">EN2</text>
<text x="71" y="149.2">2C1</text>
<text x="71" y="146.9">2C0</text>
<text x="83.7" y="145.8">2Y</text>
<text x="136.3" y="144.6">EN2</text>
<text x="136.3" y="149.2">2C1</text>
<text x="136.3" y="146.9">2C0</text>
<text x="149" y="145.8">2Y</text>
<text x="202.7" y="144.6">3B</text>
<text x="202.7" y="146.9">4A</text>
<text x="202.7" y="149.2">4B</text>
<text x="215.4" y="144.6">3Y</text>
<text x="215.4" y="149.2">4Y</text>
<text x="71" y="153.8">2C3</text>
<text x="71" y="151.5">2C2</text>
<text x="136.3" y="153.8">2C3</text>
<text x="136.3" y="151.5">2C2</text>
<text x="202.7" y="151.5">S</text>
<text x="202.7" y="153.8">E</text>
</g>
</svg>
